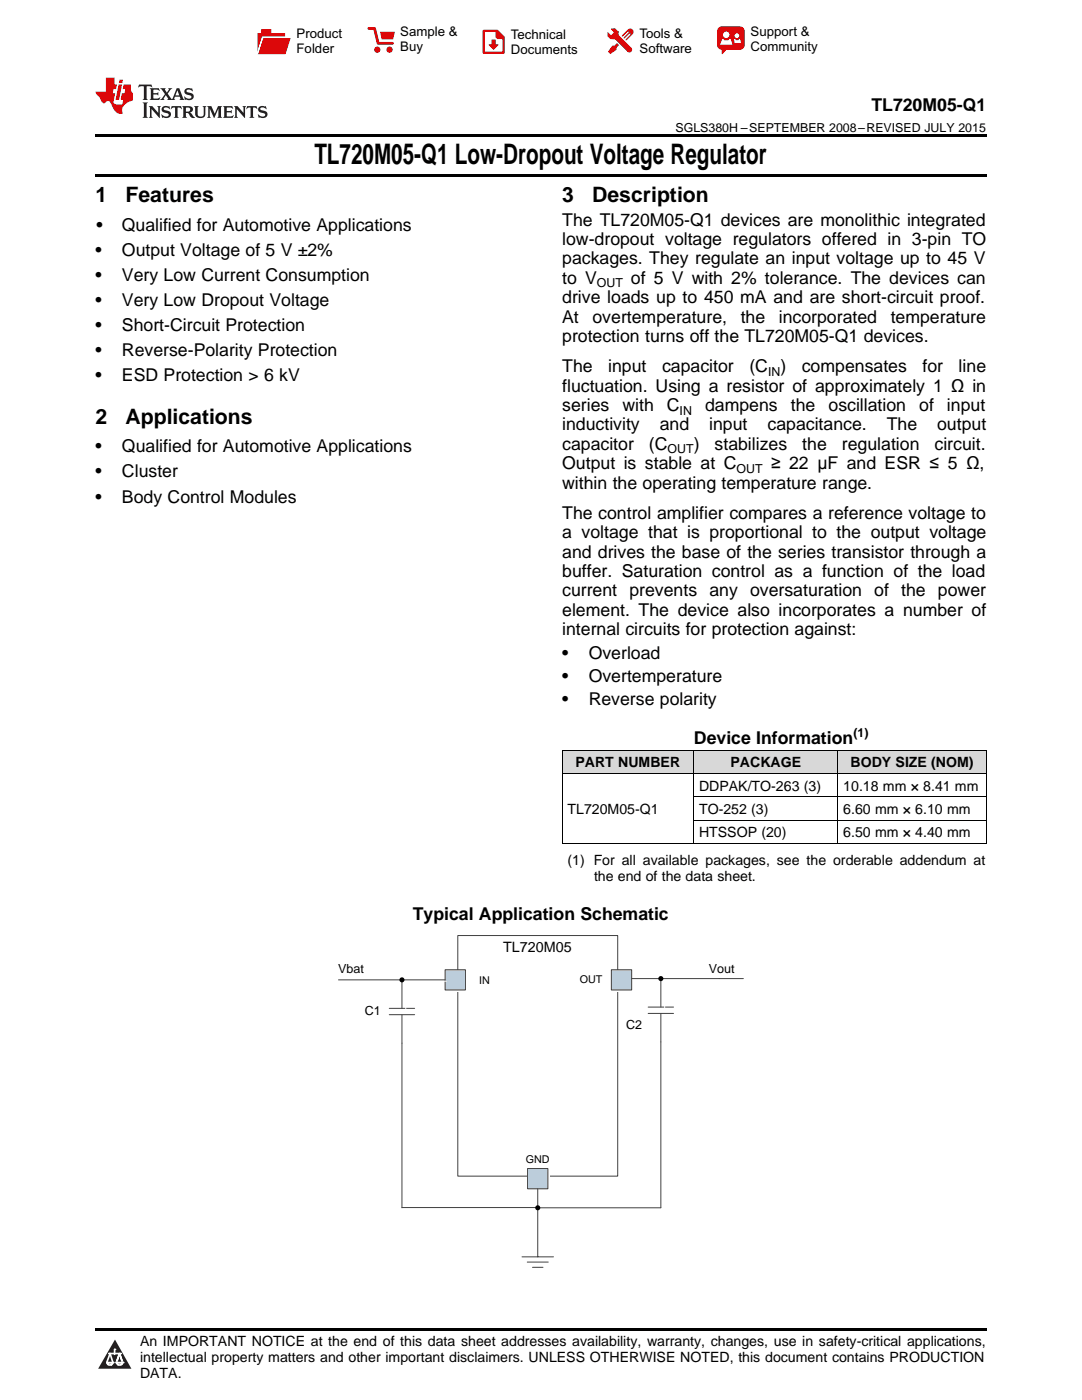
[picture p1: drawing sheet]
<svg xmlns="http://www.w3.org/2000/svg" width="216mm" height="279mm" viewBox="0 0 216 279" stroke-linecap="round" stroke-linejoin="round" font-family="sans-serif">
<g fill="#d8d8d8">
<path d="M112.2 149.8h26.2v4.6h-26.2z"/>
<path d="M138.4 149.8h28.8v4.6h-28.8z"/>
<path d="M167.2 149.8h29.6v4.6h-29.6z"/>
</g>
<path d="M22.9 267.3l3.3 5.9h-6.6z" fill="#231f20"/>
<path d="M21.3 271.9h1.2l-.3 .5h-.3a.53 .53 0 0 1-.6-.5z" fill-rule="evenodd" fill="#fff"/>
<path d="M21.3 271.9h1.2l-.3 .5h-.3a.53 .53 0 0 1-.6-.5z" fill="none" stroke="#231f20" stroke-width=".33"/>
<path d="M21.3 271.9l1.2 .1-.3 .4h-.5z" fill="none" stroke="#fff" stroke-width=".33"/>
<path d="M22.9 270.2h.1" fill="none" stroke="#fff" stroke-width=".33"/>
<path d="M22.9 269.3v.9z" fill="#fff"/>
<path d="M22.9 269.3v.9z" fill="none" stroke="#fff" stroke-width=".33"/>
<circle cx="22.9" cy="269.3" r=".16" fill="#fff"/>
<path d="M21.8 270.1h.1" fill="none" stroke="#fff" stroke-width=".33"/>
<path d="M21.8 270.1h2.2z" fill="#fff"/>
<path d="M21.8 270.1h2.2z" fill="none" stroke="#fff" stroke-width=".33"/>
<circle cx="24" cy="270.1" r=".16" fill="#fff"/>
<path d="M23.2 271.9h.1" fill="none" stroke="#fff" stroke-width=".33"/>
<path d="M23.8 270.1l-.6 1.8z" fill="#fff"/>
<path d="M23.8 270.1l-.6 1.8z" fill="none" stroke="#fff" stroke-width=".33"/>
<path d="M23.8 270.1l.7 1.8z" fill="#fff"/>
<path d="M23.8 270.1l.7 1.8z" fill="none" stroke="#fff" stroke-width=".33"/>
<path d="M24.4 271.9h.1" fill="none" stroke="#fff" stroke-width=".33"/>
<circle cx="21.3" cy="271.9" r=".16" fill="#fff"/>
<path d="M22 270.1l-.7 1.8z" fill="#fff"/>
<path d="M22 270.1l-.7 1.8z" fill="none" stroke="#fff" stroke-width=".33"/>
<path d="M22 270.1l.5 1.8z" fill="#fff"/>
<path d="M22 270.1l.5 1.8z" fill="none" stroke="#fff" stroke-width=".33"/>
<circle cx="22.5" cy="271.9" r=".16" fill="#fff"/>
<path d="M23.3 271.9h1.2a.63 .63 0 0 1-.6 .5 .63 .63 0 0 1-.6-.5z" fill-rule="evenodd" fill="#fff"/>
<path d="M23.3 271.9h1.2a.63 .63 0 0 1-.6 .5 .63 .63 0 0 1-.6-.5z" fill="none" stroke="#231f20" stroke-width=".33"/>
<path d="M23.3 271.9h1.2l-.4 .5h-.5z" fill="none" stroke="#fff" stroke-width=".33"/>
<path d="M23.2 271.9h.1" fill="none" stroke="#fff" stroke-width=".33"/>
<circle cx="24.5" cy="271.9" r=".16" fill="#fff"/>
<path d="M19 265.1h177.8v.5h-177.8z" fill="#000"/>
<path d="M91.6 187h31.9v48h-31.9z" fill="none" stroke="#fff" stroke-width=".2"/>
<path d="M91.3 186.7h32v48h-32z" fill="none" stroke="#404040" stroke-width=".2"/>
<path d="M122.2 193.8h4.1v4h-4.1z" fill-rule="evenodd" fill="#fff"/>
<path d="M122.2 193.8h4.1v4h-4.1z" fill="none" stroke="#fff" stroke-width=".2"/>
<path d="M122 197.5h4" fill="none" stroke="#aecae0" stroke-width=".2"/>
<path d="M122 197.4h4" fill="none" stroke="#afcae1" stroke-width=".2"/>
<path d="M122 197.3h4" fill="none" stroke="#afcbe1" stroke-width=".2"/>
<path d="M122 197.1h4" fill="none" stroke="#b0cbe1" stroke-width=".2"/>
<path d="M122 197h4" fill="none" stroke="#b1cbe1" stroke-width=".2"/>
<path d="M122 196.9h4" fill="none" stroke="#b1cce2" stroke-width=".2"/>
<path d="M122 196.8h4" fill="none" stroke="#b2cce2" stroke-width=".2"/>
<path d="M122 196.6h4" fill="none" stroke="#b2cde2" stroke-width=".2"/>
<path d="M122 196.5h4" fill="none" stroke="#b3cde2" stroke-width=".2"/>
<path d="M122 196.4h4" fill="none" stroke="#b4cde3" stroke-width=".2"/>
<path d="M122 196.2h4" fill="none" stroke="#b4cee3" stroke-width=".2"/>
<path d="M122 196.1h4" fill="none" stroke="#b5cee3" stroke-width=".2"/>
<path d="M122 196h4" fill="none" stroke="#b6cfe3" stroke-width=".2"/>
<path d="M122 195.9h4" fill="none" stroke="#b6cfe4" stroke-width=".2"/>
<path d="M122 195.7h4" fill="none" stroke="#b7cfe4" stroke-width=".2"/>
<path d="M122 195.6h4M122 195.5h4" fill="none" stroke="#b8d0e4" stroke-width=".2"/>
<path d="M122 195.4h4" fill="none" stroke="#b9d1e4" stroke-width=".2"/>
<path d="M122 195.2h4" fill="none" stroke="#bad1e5" stroke-width=".2"/>
<path d="M122 195.1h4" fill="none" stroke="#bad2e5" stroke-width=".2"/>
<path d="M122 195h4" fill="none" stroke="#bbd2e5" stroke-width=".2"/>
<path d="M122 194.9h4" fill="none" stroke="#bcd2e5" stroke-width=".2"/>
<path d="M122 194.7h4" fill="none" stroke="#bcd3e6" stroke-width=".2"/>
<path d="M122 194.6h4" fill="none" stroke="#bdd3e6" stroke-width=".2"/>
<path d="M122 194.5h4" fill="none" stroke="#bdd4e6" stroke-width=".2"/>
<path d="M122 194.4h4" fill="none" stroke="#bed4e6" stroke-width=".2"/>
<path d="M122 194.2h4" fill="none" stroke="#bfd4e7" stroke-width=".2"/>
<path d="M122 194.1h4" fill="none" stroke="#bfd5e7" stroke-width=".2"/>
<path d="M122 194h4" fill="none" stroke="#c0d5e7" stroke-width=".2"/>
<path d="M122 193.8h4" fill="none" stroke="#c1d6e7" stroke-width=".2"/>
<path d="M122 193.7h4" fill="none" stroke="#c1d6e8" stroke-width=".2"/>
<path d="M122 193.6h4" fill="none" stroke="#c2d6e8" stroke-width=".2"/>
<path d="M122 193.5h4v4.1h-4z" fill="none" stroke="#404040" stroke-width=".2"/>
<path d="M105.5 233.5h4.1v4h-4.1z" fill-rule="evenodd" fill="#fff"/>
<path d="M105.5 233.5h4.1v4h-4.1zM108.1 238v13.6M104.9 251.6h6.3M106 252.6h4.2" fill="none" stroke="#fff" stroke-width=".2"/>
<path d="M105.3 237.2h4" fill="none" stroke="#aecae0" stroke-width=".2"/>
<path d="M105.3 237.1h4" fill="none" stroke="#afcae1" stroke-width=".2"/>
<path d="M105.3 236.9h4" fill="none" stroke="#afcbe1" stroke-width=".2"/>
<path d="M105.3 236.8h4" fill="none" stroke="#b0cbe1" stroke-width=".2"/>
<path d="M105.3 236.7h4" fill="none" stroke="#b1cbe1" stroke-width=".2"/>
<path d="M105.3 236.6h4" fill="none" stroke="#b1cce2" stroke-width=".2"/>
<path d="M105.3 236.4h4" fill="none" stroke="#b2cce2" stroke-width=".2"/>
<path d="M105.3 236.3h4" fill="none" stroke="#b2cde2" stroke-width=".2"/>
<path d="M105.3 236.2h4" fill="none" stroke="#b3cde2" stroke-width=".2"/>
<path d="M105.3 236.1h4" fill="none" stroke="#b4cde3" stroke-width=".2"/>
<path d="M105.3 235.9h4" fill="none" stroke="#b4cee3" stroke-width=".2"/>
<path d="M105.3 235.8h4" fill="none" stroke="#b5cee3" stroke-width=".2"/>
<path d="M105.3 235.7h4" fill="none" stroke="#b6cfe3" stroke-width=".2"/>
<path d="M105.3 235.5h4" fill="none" stroke="#b6cfe4" stroke-width=".2"/>
<path d="M105.3 235.4h4" fill="none" stroke="#b7cfe4" stroke-width=".2"/>
<path d="M105.3 235.3h4M105.3 235.2h4" fill="none" stroke="#b8d0e4" stroke-width=".2"/>
<path d="M105.3 235h4" fill="none" stroke="#b9d1e4" stroke-width=".2"/>
<path d="M105.3 234.9h4" fill="none" stroke="#bad1e5" stroke-width=".2"/>
<path d="M105.3 234.8h4" fill="none" stroke="#bad2e5" stroke-width=".2"/>
<path d="M105.3 234.7h4" fill="none" stroke="#bbd2e5" stroke-width=".2"/>
<path d="M105.3 234.5h4" fill="none" stroke="#bcd2e5" stroke-width=".2"/>
<path d="M105.3 234.4h4" fill="none" stroke="#bcd3e6" stroke-width=".2"/>
<path d="M105.3 234.3h4" fill="none" stroke="#bdd3e6" stroke-width=".2"/>
<path d="M105.3 234.2h4" fill="none" stroke="#bdd4e6" stroke-width=".2"/>
<path d="M105.3 234h4" fill="none" stroke="#bed4e6" stroke-width=".2"/>
<path d="M105.3 233.9h4" fill="none" stroke="#bfd4e7" stroke-width=".2"/>
<path d="M105.3 233.8h4" fill="none" stroke="#bfd5e7" stroke-width=".2"/>
<path d="M105.3 233.7h4" fill="none" stroke="#c0d5e7" stroke-width=".2"/>
<path d="M105.3 233.5h4" fill="none" stroke="#c1d6e7" stroke-width=".2"/>
<path d="M105.3 233.4h4" fill="none" stroke="#c1d6e8" stroke-width=".2"/>
<path d="M105.3 233.3h4" fill="none" stroke="#c2d6e8" stroke-width=".2"/>
<path d="M105.3 233.2h4v4.1h-4zM107.3 237.3v13.5M104.2 250.8h6.2M105.2 251.9h4.2M106.3 252.9h2" fill="none" stroke="#404040" stroke-width=".2"/>
<path d="M89.1 193.8h4v4h-4z" fill-rule="evenodd" fill="#fff"/>
<g fill="none" stroke="#fff" stroke-width=".2">
<path d="M67.8 195.8h21.3M81 196.3v5.7M89.1 193.8h4v4h-4zM126.3 195.6h5.8M132.6 196.1v5.6M78.4 203.3h5.1M78.4 202h5.1M80.5 208.4v32.9M81 203.3v5.6M130.1 203h5.1M130.1 201.7h5.1M132.1 208.2v33.1h-24.5"/>
<path d="M132.6 203v5.7M80.5 241.2h27.1"/>
</g>
<path d="M88.8 197.5h4.1" fill="none" stroke="#aecae0" stroke-width=".2"/>
<path d="M88.8 197.4h4.1" fill="none" stroke="#afcae1" stroke-width=".2"/>
<path d="M88.8 197.3h4.1" fill="none" stroke="#afcbe1" stroke-width=".2"/>
<path d="M88.8 197.1h4.1" fill="none" stroke="#b0cbe1" stroke-width=".2"/>
<path d="M88.8 197h4.1" fill="none" stroke="#b1cbe1" stroke-width=".2"/>
<path d="M88.8 196.9h4.1" fill="none" stroke="#b1cce2" stroke-width=".2"/>
<path d="M88.8 196.8h4.1" fill="none" stroke="#b2cce2" stroke-width=".2"/>
<path d="M88.8 196.6h4.1" fill="none" stroke="#b2cde2" stroke-width=".2"/>
<path d="M88.8 196.5h4.1" fill="none" stroke="#b3cde2" stroke-width=".2"/>
<path d="M88.8 196.4h4.1" fill="none" stroke="#b4cde3" stroke-width=".2"/>
<path d="M88.8 196.2h4.1" fill="none" stroke="#b4cee3" stroke-width=".2"/>
<path d="M88.8 196.1h4.1" fill="none" stroke="#b5cee3" stroke-width=".2"/>
<path d="M88.8 196h4.1" fill="none" stroke="#b6cfe3" stroke-width=".2"/>
<path d="M88.8 195.9h4.1" fill="none" stroke="#b6cfe4" stroke-width=".2"/>
<path d="M88.8 195.7h4.1" fill="none" stroke="#b7cfe4" stroke-width=".2"/>
<path d="M88.8 195.6h4.1M88.8 195.5h4.1" fill="none" stroke="#b8d0e4" stroke-width=".2"/>
<path d="M88.8 195.4h4.1" fill="none" stroke="#b9d1e4" stroke-width=".2"/>
<path d="M88.8 195.2h4.1" fill="none" stroke="#bad1e5" stroke-width=".2"/>
<path d="M88.8 195.1h4.1" fill="none" stroke="#bad2e5" stroke-width=".2"/>
<path d="M88.8 195h4.1" fill="none" stroke="#bbd2e5" stroke-width=".2"/>
<path d="M88.8 194.9h4.1" fill="none" stroke="#bcd2e5" stroke-width=".2"/>
<path d="M88.8 194.7h4.1" fill="none" stroke="#bcd3e6" stroke-width=".2"/>
<path d="M88.8 194.6h4.1" fill="none" stroke="#bdd3e6" stroke-width=".2"/>
<path d="M88.8 194.5h4.1" fill="none" stroke="#bdd4e6" stroke-width=".2"/>
<path d="M88.8 194.4h4.1" fill="none" stroke="#bed4e6" stroke-width=".2"/>
<path d="M88.8 194.2h4.1" fill="none" stroke="#bfd4e7" stroke-width=".2"/>
<path d="M88.8 194.1h4.1" fill="none" stroke="#bfd5e7" stroke-width=".2"/>
<path d="M88.8 194h4.1" fill="none" stroke="#c0d5e7" stroke-width=".2"/>
<path d="M88.8 193.8h4.1" fill="none" stroke="#c1d6e7" stroke-width=".2"/>
<path d="M88.8 193.7h4.1" fill="none" stroke="#c1d6e8" stroke-width=".2"/>
<path d="M88.8 193.6h4.1" fill="none" stroke="#c2d6e8" stroke-width=".2"/>
<path d="M67.5 195.6h21.3M80.2 195.6v5.6M88.8 193.5h4.1v4.1h-4.1zM126 195.3h5.9v5.7M77.7 202.5h5M77.7 201.2h5M80.2 202.5v38.5M129.3 202.3h5.1M129.3 201h5.1M131.9 202.3v38.7h-24.6M80.2 241h27.1" fill="none" stroke="#404040" stroke-width=".2"/>
<circle cx="81" cy="196.3" r=".51" fill="#fff"/>
<circle cx="80.2" cy="195.6" r=".51" fill="#000"/>
<circle cx="108.1" cy="241.8" r=".51" fill="#fff"/>
<circle cx="107.3" cy="241" r=".51" fill="#000"/>
<path d="M132.1 195.6h11.7" fill="none" stroke="#fff" stroke-width=".2"/>
<path d="M131.9 195.3h11.6" fill="none" stroke="#404040" stroke-width=".2"/>
<circle cx="132.6" cy="196.1" r=".51" fill="#fff"/>
<circle cx="131.9" cy="195.3" r=".51" fill="#000"/>
<path d="M143.8 195.6h4.6" fill="none" stroke="#fff" stroke-width=".2"/>
<path d="M143.5 195.3h4.8" fill="none" stroke="#404040" stroke-width=".2"/>
<path d="M112.2 154.4h84.6M112.2 149.7h84.6M112.2 149.8v18.6M138.4 149.8v18.6M138.4 159h58.4M167.2 149.8v18.6M196.8 149.8v18.6M112.2 168.3h84.6M138.4 163.7h58.4" fill="none" stroke="#000" stroke-width=".2"/>
<path d="M19 34.8h177.8v.5h-177.8zM19 26.8h177.8v.6h-177.8z" fill="#000"/>
<path d="M27.7 16.9l-.1 .6 .6-.3h.5v.2v2.2l-.2 .4h1l-.2-.4v-2.2v-.2h.5l.6 .3-.2-.6zM29.9 17.6l.2 .4v1.6l-.2 .4h1.9l.1-.6a1.09 1.09 0 0 1-1.3 .1v-.6h.6l.4 .2v-.7l-.2 .2h-.8v-.6l.2-.1a1.01 1.01 0 0 1 1 .3l-.1-.6zM32 17.6l.9 1.2-1 1.2h.9l-.2-.3 .5-.7 .5 .7-.3 .3h1.7l-.2-.3 .1-.4h1l.1 .4-.2 .3h1l-.3-.4-.7-2h-.5l-1 2.2-.8-1.1 .9-1.1h-.9l.2 .2-.4 .7-.4-.7 .2-.2zM35.4 18l.4 1h-.8zM37 17.7a.66 .66 0 0 0-.2 .8 .66 .66 0 0 0 .6 .4l.7 .2 .1 .2a.8 .8 0 0 1-.7 .4 .8 .8 0 0 1-.7-.5l.1 .8 .2-.2a.94 .94 0 0 0 1.1 .1 .94 .94 0 0 0 .4-.9 1.48 1.48 0 0 0-1.3-.6v-.4a1.1 1.1 0 0 1 1.2 .2l-.2-.6-.2 .1-.5-.1zM28.5 20.4l.2 .4v2.3l-.2 .4h1l-.2-.4v-2.3l.2-.4zM29.7 21.2l.2 .4v1.5l-.2 .4h.8l-.3-.4 .1-1.3 1.6 1.8v-2l.2-.4h-.7l.2 .2v1.1l-1.2-1.3zM32.5 21.3a.66 .66 0 0 0-.2 .8 .66 .66 0 0 0 .6 .4l.6 .2 .2 .2a.8 .8 0 0 1-.8 .4 .8 .8 0 0 1-.7-.5l.2 .7 .2-.1a.94 .94 0 0 0 1 .1 .94 .94 0 0 0 .5-1 1.47 1.47 0 0 0-1.3-.6l-.1-.3a1.1 1.1 0 0 1 1.3 .2l-.2-.6-.2 .1-.5-.2zM34.3 21.2l-.2 .6a.64 .64 0 0 1 .8-.3v1.6l-.2 .4h1l-.3-.4 .1-1.6a.66 .66 0 0 1 .8 .3l-.2-.6zM36.3 21.2l.3 .4v1.5l-.3 .4h1l-.2-.2v-.7h.5l.1 .1a.8 .8 0 0 0 1.2 .7l-1-1a.62 .62 0 0 0 .6-.5 .62 .62 0 0 0-.6-.7zM37.1 21.5h.1a.48 .48 0 0 1 .6 0 .48 .48 0 0 1 .1 .6l-.2 .1-.6 .1zM38.7 21.2l.2 .2a2.29 2.29 0 0 0 .4 2 1.05 1.05 0 0 0 1.7-.7v-1.3l.2-.2h-.8l.2 .4v1.1a.61 .61 0 0 1-.6 .6 .61 .61 0 0 1-.6-.6v-1.1l.3-.4zM41.3 21.2l.3 .4v1.5l-.3 .4h.8l-.2-.4v-1.4l.8 1.9 .9-1.9v1.4l-.2 .4h.9l-.2-.4v-1.5l.2-.4h-.8l-.7 1.5-.6-1.5zM44.5 21.2l.2 .4v1.5l-.2 .4h1.9l.2-.6a1.1 1.1 0 0 1-1.4 .2v-.7h.6l.4 .2v-.6l-.2 .1-.8 .1v-.6l.2-.1a1.02 1.02 0 0 1 1.1 .2l-.2-.5zM46.7 21.2l.2 .4v1.5l-.2 .4h.8l-.3-.4 .1-1.3 1.6 1.8v-2l.2-.4h-.7l.2 .2v1.1l-1.2-1.3zM49.3 21.2l-.1 .6a.64 .64 0 0 1 .8-.3v1.6l-.3 .4h1l-.2-.4v-1.6a.66 .66 0 0 1 .8 .3l-.1-.6zM51.7 21.3a.66 .66 0 0 0-.2 .7 .66 .66 0 0 0 .7 .5l.6 .2 .1 .2a.8 .8 0 0 1-.7 .4 .8 .8 0 0 1-.7-.5l.1 .7 .2-.1a.94 .94 0 0 0 1.1 .1 .94 .94 0 0 0 .4-1 1.48 1.48 0 0 0-1.2-.6l-.1-.3a1.1 1.1 0 0 1 1.2 .2l-.2-.6-.1 .1-.6-.2z" fill="#231f20"/>
<path d="M21.1 15.5v2.8h-2v.4l.9 .9a.96 .96 0 0 0 1 1 .59 .59 0 0 1 .5-.4 .59 .59 0 0 1 .5 .3l.4 .8a1.61 1.61 0 0 0 2.1 1.3 1.63 1.63 0 0 1 1.1-2.2l.9-.3v-1.5a1.6 1.6 0 0 1-.4-1.7h-1.4l-.2 .9h.5l-.2 .8h-.5l-.2 1v.3h.5l-.2 .9h-.7a.74 .74 0 0 1-1-.6l.3-1.6h-.5l.2-.8h.5l.1-.9h-.4v-1.4zM23.7 16.9l-.7 3h.8l.6-3zM23.8 15.9l-.1 .7h.7l.2-.7z" fill="#ee1d23"/>
<g fill="#d60000">
<path d="M52.1 5.8h2v.8h2.8v4.2h-5.5v-4.2h.7z" fill-rule="evenodd"/>
<path d="M52.4 7.5h5.6l-1 3.3h-5.6z" fill-rule="evenodd"/>
</g>
<path d="M52.4 7.4h5.7l-.1 .1h-5.5l-1.1 3.3z" fill-rule="evenodd" fill="#fff"/>
<path d="M52.4 7.4h5.7l-.1 .1h-5.5l-1.1 3.3z" fill="none" stroke="#fff" stroke-width=".2"/>
<path d="M73.6 5.7h1.1l.7 2.9h2.9" fill="none" stroke="#d60000" stroke-width=".55"/>
<g fill="#d60000">
<path d="M75.8 6.3h3l-.4 1.6h-2.2z" fill-rule="evenodd"/>
<circle cx="75.3" cy="9.9" r=".62"/>
<circle cx="77.7" cy="9.9" r=".62"/>
</g>
<path d="M96.5 6.2h2.7l1.3 1.2v3.1h-4z" fill="none" stroke="#d60000" stroke-width=".44"/>
<g fill="#d60000">
<path d="M98.1 7.9h.8v1h.5l-.9 1.1-1-1v-.1h.6z" fill-rule="evenodd"/>
<path d="M98.9 6.2h.3l1.3 1.2v.4h-1.3l-.3-.4z" fill-rule="evenodd"/>
<path d="M121.9 5.7h.8l.7 .6 .1 .7 2.5 2.5-.8 .8-2.3-2.3-1.1-.2-.6-.6v-.8l.7 .6 .5-.4v-.2l-.5-.5z" fill-rule="evenodd"/>
<path d="M122.2 9.1h.4l.5-.5 .4 .4-.5 .5v.4l-1.2 .9-.5-.5z" fill-rule="evenodd"/>
<path d="M125.3 5.9a.67 .67 0 0 1 .9 0 .67 .67 0 0 1 0 .9z" fill-rule="evenodd"/>
<path d="M125.3 5.9l.9 .9-1.2 1.2h-.2v-.2l1-.9v-.2h-.2l-.9 1h-.2v-.2l.9-1 .1-.2h-.3l-.9 1h-.2v-.2z" fill-rule="evenodd"/>
<circle cx="125.6" cy="9.9" r=".54"/>
</g>
<path d="M123.3 6.3v.7" fill="none" stroke="#d60000" stroke-width=".2"/>
<g fill="#d60000">
<path d="M143.4 5.5l.6-.2h3.6a.95 .95 0 0 1 1 .9v2.8a.95 .95 0 0 1-1 .9h-3.6a.95 .95 0 0 1-.9-.9v-2.8z" fill-rule="evenodd"/>
<path d="M144 9.9h.9l-.7 .9h-.2z" fill-rule="evenodd"/>
</g>
<g fill="#fff">
<path d="M146.6 8.6h1.3z"/>
<path d="M144.1 7.8h.3l.1 .2h.8l.2-.2h.3l.4 1.1h-2.5z" fill-rule="evenodd"/>
<path d="M146.4 7.8h.3l.1 .2h.5l.2-.2h.2l.2 .8h-1.3z" fill-rule="evenodd"/>
<circle cx="144.9" cy="6.9" r=".65"/>
<circle cx="147" cy="7.1" r=".48"/>
</g>
<text font-size="5.6" x="62.7" y="32.8">TL720M05-Q1 Low-Dropout Voltage Regulator</text>
<g font-size="4.2">
<text x="19" y="40.4">1</text>
<text x="25" y="40.4">Features</text>
<text x="112.2" y="40.4">3</text>
<text x="118.2" y="40.4">Description</text>
<text x="19" y="84.6">2</text>
<text x="25" y="84.6">Applications</text>
</g>
<g font-size="3.5">
<text x="173.9" y="22.2">TL720M05-Q1</text>
<text x="19.2" y="46.1">•</text>
<text x="24.3" y="46.1">Qualified for Automotive Applications</text>
<text x="112.2" y="45">The TL720M05-Q1 devices are monolithic integrated</text>
<text x="19" y="51.1">•</text>
<text x="24.3" y="51.1">Output Voltage of 5 V ±2%</text>
<text x="112.2" y="48.9">low-dropout voltage regulators offered in 3-pin TO</text>
<text x="112.2" y="52.8">packages. They regulate an input voltage up to 45 V</text>
<text x="19" y="56.1">•</text>
<text x="24.3" y="56.1">Very Low Current Consumption</text>
<text x="112.2" y="56.7">to V</text>
<text x="125.9" y="56.7">of 5 V with 2% tolerance. The devices can</text>
<text x="19" y="61.1">•</text>
<text x="24.3" y="61.1">Very Low Dropout Voltage</text>
<text x="112.2" y="60.5">drive loads up to 450 mA and are short-circuit proof.</text>
<text x="112.2" y="64.4">At</text>
<text x="118.2" y="64.4">overtemperature,</text>
<text x="147.8" y="64.4">the</text>
<text x="155.4" y="64.4">incorporated</text>
<text x="177.7" y="64.4">temperature</text>
<text x="19" y="66.1">•</text>
<text x="19" y="71.1">•</text>
<text x="24.3" y="66.1">Short-Circuit Protection</text>
<text x="24.3" y="71.1">Reverse-Polarity Protection</text>
<text x="112.2" y="68.3">protection turns off the TL720M05-Q1 devices.</text>
<text x="19" y="76.1">•</text>
<text x="24.3" y="76.1">ESD Protection &gt; 6 kV</text>
<text x="112.2" y="74.3">The</text>
<text x="121.4" y="74.3">input</text>
<text x="132.1" y="74.3">capacitor</text>
<text x="149.5" y="74.3">(C )</text>
<text x="160" y="74.3">compensates</text>
<text x="184.1" y="74.3">for</text>
<text x="191.3" y="74.3">line</text>
<text x="112.2" y="78.1">fluctuation. Using a resistor of approximately 1 Ω in</text>
<text x="112.2" y="82">series</text>
<text x="124.2" y="82">with</text>
<text x="133.1" y="82">C</text>
<text x="140.7" y="82">dampens</text>
<text x="157.8" y="82">the</text>
<text x="165.3" y="82">oscillation</text>
<text x="183.4" y="82">of</text>
<text x="189" y="82">input</text>
<text x="112.2" y="85.9">inductivity</text>
<text x="112.2" y="89.8">capacitor</text>
<text x="129.5" y="89.8">(C</text>
<text x="131.6" y="85.9">and</text>
<text x="138.4" y="89.8">)</text>
<text x="141.5" y="85.9">input</text>
<text x="142.6" y="89.8">stabilizes</text>
<text x="153.2" y="85.9">capacitance.</text>
<text x="160.1" y="89.8">the</text>
<text x="168" y="89.8">regulation</text>
<text x="176.9" y="85.9">The</text>
<text x="186.5" y="89.8">circuit.</text>
<text x="187" y="85.9">output</text>
<text x="19" y="90.3">•</text>
<text x="19" y="95.3">•</text>
<text x="24.3" y="90.3">Qualified for Automotive Applications</text>
<text x="24.3" y="95.3">Cluster</text>
<text x="112.2" y="93.7">Output is stable at C</text>
<text x="153.8" y="93.7">≥ 22 μF and ESR ≤ 5 Ω,</text>
<text x="19" y="100.3">•</text>
<text x="24.3" y="100.3">Body Control Modules</text>
<text x="112.2" y="97.5">within the operating temperature range.</text>
<text x="112.2" y="103.5">The control amplifier compares a reference voltage to</text>
<text x="112.2" y="107.4">a voltage that is proportional to the output voltage</text>
<text x="112.2" y="111.3">and drives the base of the series transistor through a</text>
<text x="112.2" y="115.1">buffer. Saturation control as a function of the load</text>
<text x="112.2" y="119">current prevents any oversaturation of the power</text>
<text x="112.2" y="122.9">element. The device also incorporates a number of</text>
<text x="112.2" y="126.8">internal circuits for protection against:</text>
<text x="112.2" y="131.4">•</text>
<text x="117.5" y="131.4">Overload</text>
<text x="112.2" y="136.1">•</text>
<text x="117.5" y="136.1">Overtemperature</text>
<text x="112.2" y="140.8">•</text>
<text x="117.5" y="140.8">Reverse polarity</text>
<text x="138.5" y="148.5">Device Information</text>
<text x="82.4" y="183.6">Typical Application Schematic</text>
</g>
<text font-size="2.9" fill="#fff" x="100.7" y="190.3">TL720M05</text>
<g font-size="2.8">
<text x="114.8" y="153.1">PART NUMBER</text>
<text x="145.8" y="153.1">PACKAGE</text>
<text x="169.7" y="153.1">BODY SIZE (NOM)</text>
<text x="139.5" y="157.8">DDPAK/TO-263 (3)</text>
<text x="168.3" y="157.8">10.18 mm × 8.41 mm</text>
<text x="113.2" y="162.5">TL720M05-Q1</text>
<text x="139.5" y="162.5">TO-252 (3)</text>
<text x="139.5" y="167.1">HTSSOP (20)</text>
<text x="168.3" y="162.5">6.60 mm × 6.10 mm</text>
<text x="168.3" y="167.1">6.50 mm × 4.40 mm</text>
<text x="113.2" y="172.6">(1) For all available packages, see the orderable addendum at</text>
<text x="118.5" y="175.8">the end of the data sheet.</text>
<text x="27.9" y="268.6">An IMPORTANT NOTICE at the end of this data sheet addresses availability, warranty, changes, use in safety-critical applications,</text>
<text x="27.9" y="271.8">intellectual property matters and other important disclaimers. UNLESS OTHERWISE NOTED, this document contains PRODUCTION</text>
<text x="27.9" y="275">DATA.</text>
</g>
<g font-size="2.6">
<text x="59.2" y="7.6">Product</text>
<text x="59.2" y="10.6">Folder</text>
<text x="79.9" y="7.3">Sample &amp;</text>
<text x="79.9" y="10.2">Buy</text>
<text x="101.9" y="7.8">Technical</text>
<text x="101.9" y="10.8">Documents</text>
<text x="127.6" y="7.6">Tools &amp;</text>
<text x="127.6" y="10.6">Software</text>
<text x="149.8" y="7.2">Support &amp;</text>
<text x="149.8" y="10.2">Community</text>
</g>
<g font-size="2.5">
<text x="134.8" y="26.3">SGLS380H –SEPTEMBER 2008–REVISED JULY 2015</text>
<text x="119.1" y="57.4">OUT</text>
<text x="153.2" y="75">IN</text>
<text x="135.6" y="82.7">IN</text>
<text x="133.2" y="90.5">OUT</text>
<text x="147" y="94.4">OUT</text>
<text x="170.3" y="147.1">(1)</text>
</g>
<g font-size="2.5" fill="#fff">
<text x="67.8" y="194.5">Vbat</text>
<text x="141.7" y="194.5">Vout</text>
<text x="73" y="202.9">C1</text>
<text x="125.2" y="205.7">C2</text>
</g>
<g font-size="2.1" fill="#fff">
<text x="95.9" y="196.7">IN</text>
<text x="115.9" y="196.5">OUT</text>
<text x="105.2" y="232.3">GND</text>
</g>
</svg>
